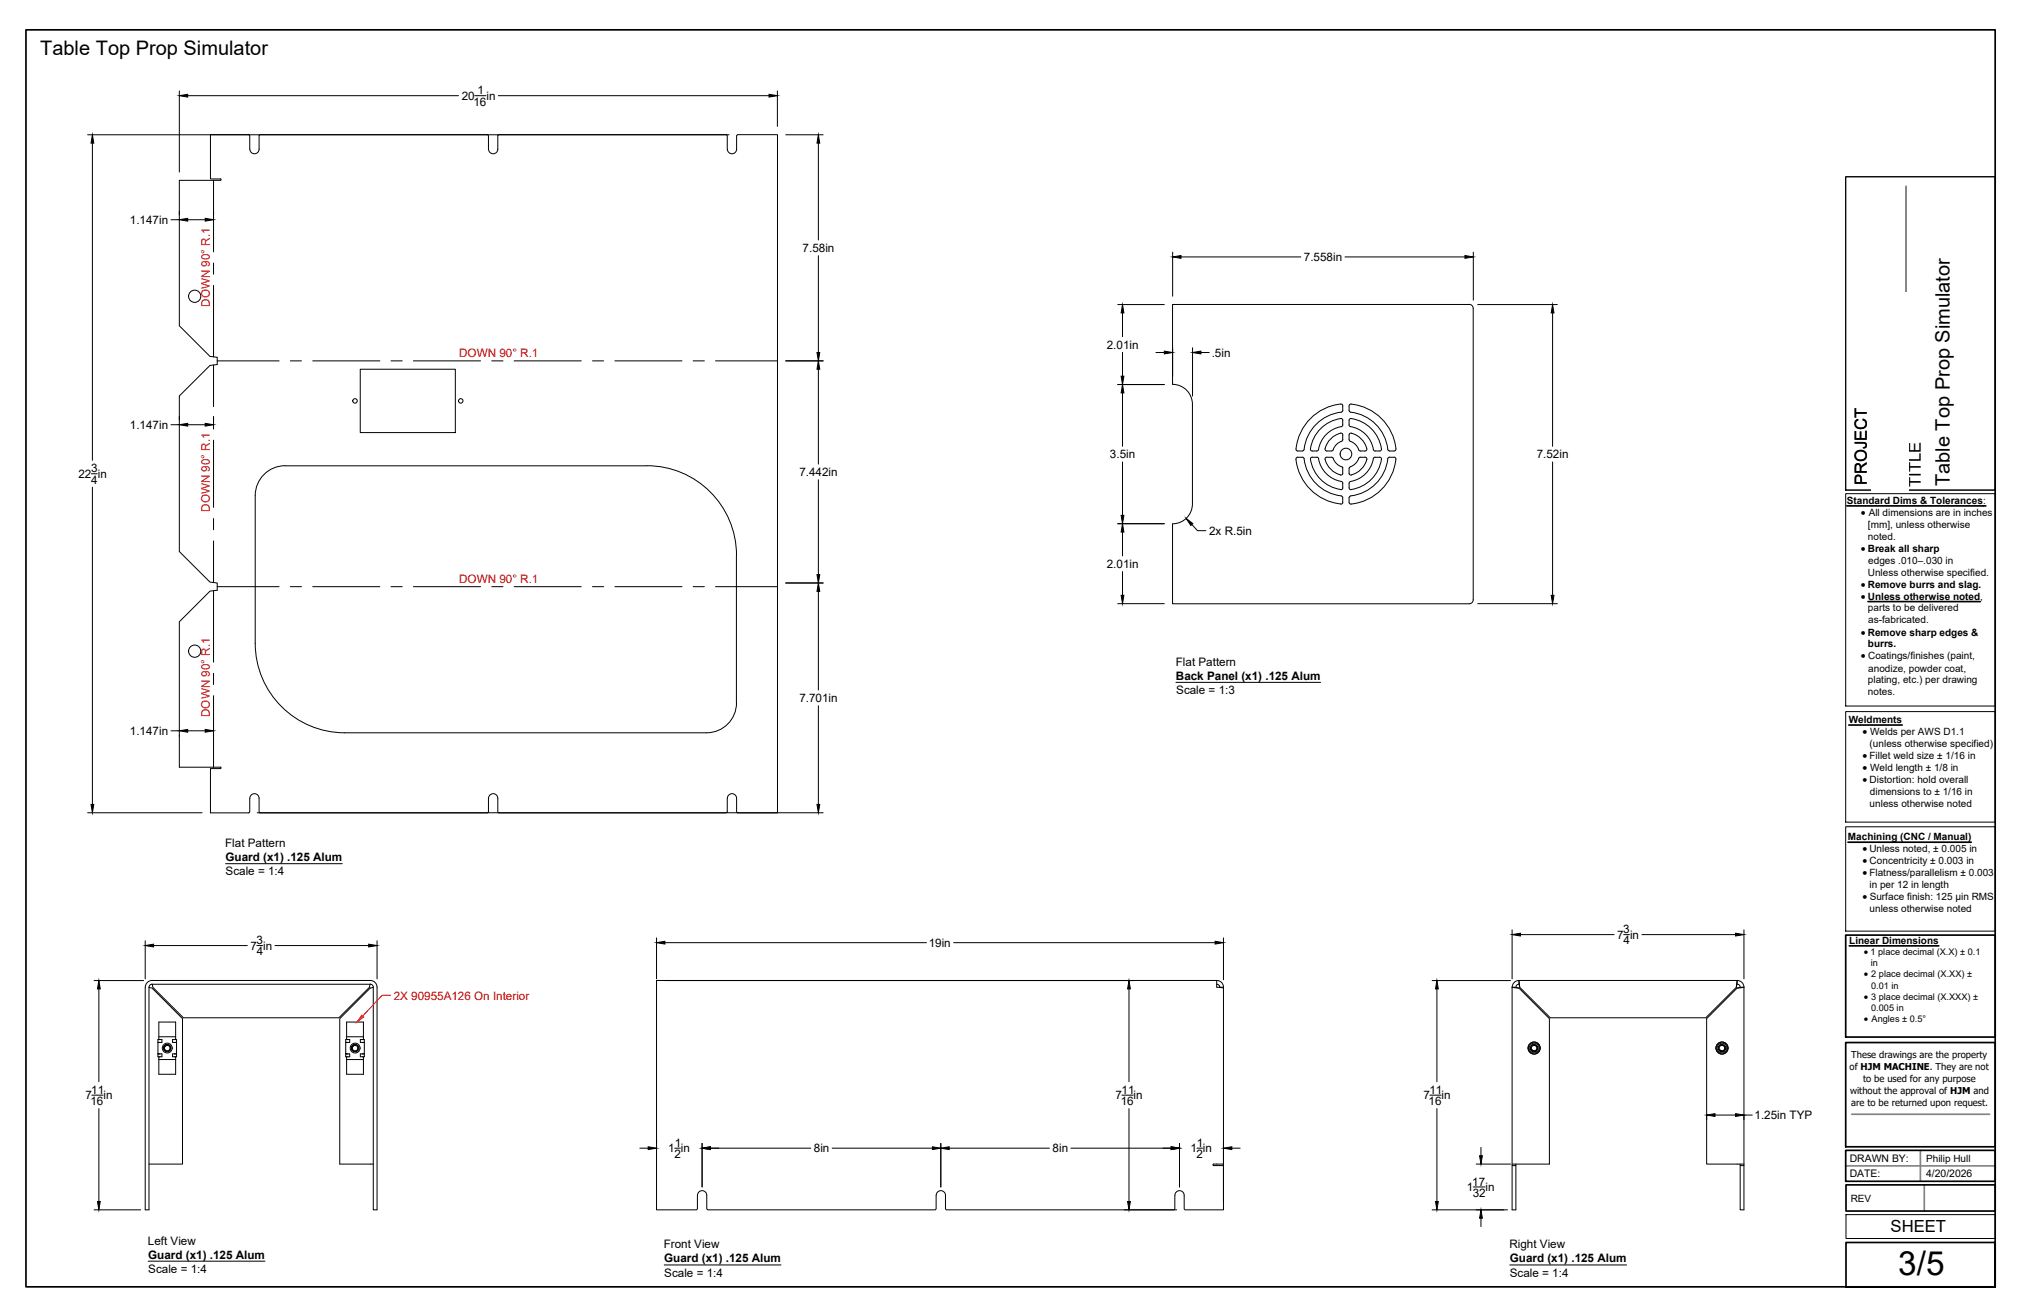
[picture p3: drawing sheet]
<svg xmlns="http://www.w3.org/2000/svg" width="432mm" height="279mm" viewBox="0 0 432 279" stroke-linecap="round" stroke-linejoin="round" font-family="sans-serif">
<!-- layer: Visible -->
<g fill="none" stroke="#000" stroke-width=".21">
<path d="M46.9 38.1h-2.1v-9.4h8.2l.1 .2v2.9a.99 .99 0 0 0 1 .9 .99 .99 0 0 0 1-1v-2.8l.2-.2h48.5l.1 .2v2.9a.99 .99 0 0 0 1 .9 .99 .99 0 0 0 1-1v-2.8l.3-.2h48.4l.2 .2v2.9a.99 .99 0 0 0 1 .9 .99 .99 0 0 0 1-1v-2.8l.2-.2h8.5v144.3h-8.5l-.2-.2v-2.9a.98 .98 0 0 0-1-1 .98 .98 0 0 0-1 1v2.9l-.2 .2h-48.4l-.3-.2v-2.9a.98 .98 0 0 0-.9-1 .98 .98 0 0 0-1 1l-.1 2.9-.1 .2h-48.5l-.2-.2v-2.9a.98 .98 0 0 0-.9-1 .98 .98 0 0 0-1 1l-.1 2.9-.1 .2h-8.2v-9.4h2.1l.2-.2-.2-.2M46.9 38.1l.2 .1-.2 .2h-8.7v30.9l6.5 6.5 1.5 .2v1.6l-1.5 .2-6.5 6.5v33.1l6.5 6.5 1.5 .2v1.5l-1.5 .2-6.5 6.5v31h8.7M76.7 78.6h20.2v13.5h-20.2zM312.7 64.8h-63.2v17M312.7 64.8a.85 .85 0 0 1 .8 .8v62a.85 .85 0 0 1-.8 .9h-63.2v-17a4.2 4.2 0 0 0 4.3-4.3v-21.2a4.2 4.2 0 0 0-4.3-4.2M275.8 97.7a10.5 10.5 0 0 0 9.8 9.5l.2-.3-.1-1.2-.3-.2M276.2 97.3h.9M276.2 97.3l-.3 .1-.1 .3M277.1 97.3l.4 .2a9.1 9.1 0 0 0 7.9 8M279.3 97.3h.9M279.3 97.3l-.3 .1a7.3 7.3 0 0 0 6.3 6.8M280.2 97.3l.4 .3"/>
<path d="M280.6 97.6a6.1 6.1 0 0 0 5 4.9l.2 .3-.1 1.2-.4 .2M282 97.8a4.6 4.6 0 0 0 3.3 3.3M282.4 97.3h1M282.4 97.3l-.3 .1-.1 .4M283.4 97.3h.1a3.7 3.7 0 0 0 2.2 2.1v1.5l-.4 .2M285.3 92.2l.4 .2v1.3a4 4 0 0 0-2.2 2.2h-1.3l-.2-.4M285.3 92.2a4.6 4.6 0 0 0-3.3 3.3M285.5 90.8a5.9 5.9 0 0 0-4.9 4.8M285.7 90.4l.1-1-.2-.3a7.1 7.1 0 0 0-6.6 6.7l1.2 .2 .4-.4M285.7 86.4v.9M285.8 86.4l-.3-.4a10.6 10.6 0 0 0-9.7 9.7l.4 .3h.9l.4-.2a9.2 9.2 0 0 1 8.1-8.2l.2-.3M285.8 90.4l-.4 .4"/>
<path d="M287.1 86.4l.1-.3a10.4 10.4 0 0 1 9.9 9.6l-.4 .3h-1l-.3-.2a9.2 9.2 0 0 0-8.1-8.2l-.2-.3M287.1 90.4l.1-1.3a7.1 7.1 0 0 1 6.7 6.7l-.3 .2M287.1 86.4v.9M287.1 90.4l.3 .4M287.4 90.8a5.9 5.9 0 0 1 4.9 4.8M287.6 92.2a4.6 4.6 0 0 1 3.3 3.3M287.6 92.2l-.5 .2v1.3a4 4 0 0 1 2.2 2.2h1.4l.2-.4M289.5 97.3h1M289.5 97.3h-.2a4.2 4.2 0 0 1-2.2 2.2v1.4l.5 .2M290.5 97.3l.3 .1 .1 .4M290.9 97.8a4.6 4.6 0 0 1-3.3 3.3M292.3 95.6l.2 .3 1.1 .1"/>
<path d="M292.3 97.6a6.1 6.1 0 0 1-5 4.9l-.2 .3v1l.1 .3 .4 .1M292.6 97.3h1M292.6 97.3l-.3 .3M293.6 97.3l.3 .1a7.3 7.3 0 0 1-6.4 6.8M295.7 97.3h1M295.7 97.3l-.3 .2a9.1 9.1 0 0 1-8 8M296.7 97.3l.3 .1 .1 .3M297.1 97.7a10.4 10.4 0 0 1-9.9 9.5l-.1-1.3 .4-.4M156.7 149.6a6.4 6.4 0 0 1-6.3 6.3h-77a19.1 19.1 0 0 1-19.1-19v-31.4a6.4 6.4 0 0 1 6.4-6.4h77a19 19 0 0 1 19 19.1v31.4M30.9 210.1v47.4h.8v-47.4l.6 .1 6.5 6.6v30.9h-7.1M30.9 210.1a1.43 1.43 0 0 1 1.5-1.5h46.4a1.43 1.43 0 0 1 1.4 1.5M32.3 209.4h46.5l-.2 .7-6.5 6.5h-33.1l-6.5-6.5z"/>
<path d="M32.4 209.4a.64 .64 0 0 0-.7 .7M78.8 209.4a.64 .64 0 0 1 .6 .7M80.2 210.1v47.4h-.8v-47.4l-.6 .1-6.5 6.6v30.9h7.1M258.9 208.6l.6 .1 .4 .4 .4 .4 .1 .6M258.9 209.4a.59 .59 0 0 1 .7 .7h.8v37.6h-2.1M259.6 210.1h.1M260.4 210.2l-1.5-.1v-1.5h-119.2v48.9h8.5l.2-.2v-2.9a.99 .99 0 0 1 1-1 .99 .99 0 0 1 1 .9v3l.2 .2h48.4l.2-.2v-2.9M321.8 210.1v47.4h.8v-9.5M321.8 210.1l1.4 .1M321.8 210.1l1.4 .1 6.5 6.6v30.9h-7.9M323.2 208.6l.2 1.5M323.2 208.6a1.43 1.43 0 0 0-1.4 1.5"/>
<path d="M323.2 209.4a.64 .64 0 0 0-.6 .7M369.7 209.4a.64 .64 0 0 1 .6 .7M371.1 210.1v47.4h-.8v-9.8M371.1 210.1l-1.4 .1-6.5 6.6v30.9h7.9M371.1 210.1l-1.4 .1M371.1 210.1a1.43 1.43 0 0 0-1.4-1.5l-.2 1.5-6.5 6.5h-33.1l-6.5-6.5-.2-1.5h46.5l-.2 1.5M33.6 221.8h.1M33.6 224.3h.1M33.6 221.2h.9v.6h-.9zM33.6 224.3h.9v.6h-.9zM33.8 225.5h3.6M33.8 220.6h3.6"/>
<path d="M33.9 224.9l-.1 .6M34 221.8h-.4v2.5h.4M34.8 223a.79 .79 0 0 1 1.1-.7 .79 .79 0 0 1 .3 1.2 .79 .79 0 0 1-1.2 0M34.8 223l.2 .5M35.3 222.5l.6 .1 .3 .6-.3 .4h-.5l-.3-.3-.1-.4 .2 .6 .3 .2 .5-.2 .3-.6-.4-.5h-.7l-.4 .6M35.3 222.5l-.4 .5 .1 .6M35.3 222.5l-.3 .4M36.7 221.2h.9v.6h-.9zM36.7 224.3h.9v.6h-.9zM37.2 221.8h.4v2.5h-.4M37.3 224.9l.1 3.7h-3.6v-3.1M37.4 220.6v-3.1h-3.6l.1 3.7"/>
<path d="M37.4 220.6l-.1 .6M73.6 221.8h.1M73.6 224.3h.1M73.6 221.2h.8v.6h-.8zM73.6 224.3h.8v.6h-.8zM73.8 225.5h3.5M73.8 220.6h3.5M73.9 224.9l-.1 .6M74 221.8h-.4v2.5h.4M74.8 223l.2-.5 .5-.2 .4 .1 .3 .4-.1 .6-.6 .3-.5-.3v-.5l.1 .5 .4 .2 .5-.2 .1-.5-.4-.4-.6 .2-.3 .4 .2 .5M75.3 222.5l-.3 .4M76.7 221.2h.8v.6h-.8z"/>
<path d="M76.7 224.3h.8v.6h-.8zM77.2 221.8h.3v2.5h-.3M77.2 224.9l.1 3.7h-3.5v-3.1M77.3 220.6v-3.1h-3.5l.1 3.7M77.3 220.6l-.1 .6M326 223.4l.4 .2M326.4 223.6l.5-.1 .2-.4-.1-.5-.4-.2-.6 .1-.3 .5 .2 .6 .6 .2M327 223.6l-.6 .1-.5-.4 .1-.6 .3-.2 .5 .1 .3 .3-.2 .5-.5 .2M366 223.4l.4 .2M366.4 223.6h.4l.3-.5-.1-.5-.5-.2-.5 .1-.3 .4 .2 .7 .6 .2M367 223.6l-.6 .1-.4-.3-.1-.5 .4-.4 .5 .1 .2 .3-.2 .6-.4 .1M199.2 254.3a.98 .98 0 0 1 1-.9 .98 .98 0 0 1 1 .9v3l.2 .2h48.4l.2-.2v-2.9"/>
<path d="M258.3 248h2.1v9.5h-8.2l-.2-.2v-2.9a.98 .98 0 0 0-1-1 .98 .98 0 0 0-1 .9M258.3 247.7l-.2 .2 .2 .1M322.6 247.7v.3h-.8M370.3 248h.8"/>
<circle cx="41.4" cy="63" r="1.3"/>
<circle cx="75.6" cy="85.3" r=".48"/>
<circle cx="98.1" cy="85.3" r=".48"/>
<circle cx="286.4" cy="96.6" r="1.24"/>
<circle cx="41.4" cy="138.6" r="1.3"/>
<circle cx="35.6" cy="223" r="1.05"/>
<circle cx="75.6" cy="223" r="1.05"/>
<circle cx="75.6" cy="223" r=".79"/>
<circle cx="326.5" cy="223" r="1.26"/>
<circle cx="326.5" cy="223" r="1.05"/>
<circle cx="326.5" cy="223" r=".79"/>
<circle cx="326.5" cy="223" r="1.3"/>
<circle cx="366.5" cy="223" r="1.26"/>
<circle cx="366.5" cy="223" r="1.05"/>
<circle cx="366.5" cy="223" r=".79"/>
<circle cx="366.5" cy="223" r="1.3"/>
</g>
<!-- layer: Bend Center -->
<g fill="none" stroke="#000" stroke-width=".21">
<path d="M45.4 38.4v15.2M45.4 56v2.4M45.4 60.7v15.2M45.4 77.7v8.8M46.2 76.8h13.2M61.8 76.8h2.4M66.5 76.8h14.3M83.2 76.8h2.4M88 76.8h14.3M104.6 76.8h2.4M109.4 76.8h14.3M126.1 76.8h2.4"/>
<path d="M130.9 76.8h14.2M147.5 76.8h2.4M152.3 76.8h13.2M45.4 88.9v2.4M45.4 93.7v14.3M45.4 110.3v2.4M45.4 115.1v8.9M45.4 125.7v15.2M46.2 124.8h13.2M61.8 124.8h2.4M66.5 124.8h14.3M83.2 124.8h2.4"/>
<path d="M88 124.8h14.3M104.6 124.8h2.4M109.4 124.8h14.3M126.1 124.8h2.4M130.9 124.8h14.2M147.5 124.8h2.4M152.3 124.8h13.2M45.4 143.3v2.4M45.4 148v15.3"/>
</g>
<!-- layer: Titleblock -->
<path d="M405.6 39.7v64.6M394.1 237.1h29.3M392.8 248.1h31.8M408.7 244.8v6.6M409.5 252.1v5.6" fill="none" stroke="#848484" stroke-width=".36"/>
<path d="M5.5 6.4h419.1v267.4v-9.4h-31.7v9.4h31.7h-419.1zM393 107.7h29.6M397.5 128h23.9M393.4 154.3h11.4M393.3 179.2h26.2M392.8 199h31.8v21.7h-31.8zM393.6 201.3h19M392.8 221.8h31.8v22.2h-31.8zM392.8 244.8h31.8v6.6h-31.8zM392.9 252.1h31.7v5.6h-31.7z" fill="none" stroke="#000" stroke-width=".36"/>
<path d="M392.8 37.6h31.8v66.7h-31.8zM392.8 105.1h31.8v45.1h-31.8zM392.8 151.4h31.8v23.5h-31.8zM392.8 175.9h31.8v22.2h-31.8zM392.9 258.5h31.7v5h-31.7z" fill="none" stroke="#000" stroke-width=".21"/>
<!-- layer: FD_Dimensions -->
<g fill="none" stroke="#000" stroke-width=".21">
<path d="M38.2 19.3v17.3M165.4 19.3v7.6M18.6 28.7h136.6M19.7 30.5v67.5M39.9 20.4h57.7M101 20.4h2.4M106 20.4h57.7M167.2 28.7h8M174.2 30.5v20.6M36.4 46.8h1.8M38.2 45v.7M39.9 46.8h3.8"/>
<path d="M45.4 45v.7M174.2 54.4v20.6M249.6 53.7v9.3M251.3 54.7h25.5M286.2 54.7h25.6M313.5 53.7v10.2M167.2 76.8h8M174.2 78.6v20.2M237.9 64.8h9.9M238.9 66.6v5M238.9 75v5.1M246 75h1.8"/>
<path d="M249.6 74v6.1M253.8 74v10.3M255.6 75h1.7M314.5 64.8h16.9M330.4 66.6v28.4M36.4 90.4h1.8M38.2 88.6v.8M39.9 90.4h3.8M45.4 88.6v.8M237.9 81.8h9.9M238.9 83.6v11.4M238.9 98.3v11.4"/>
<path d="M330.4 98.3v28.4M19.5 100.8h1.2M19.7 103.7v67.5M174.2 102.1v20.2M237.9 111.4h9.9M238.9 113.2v5.1M253.6 111.6l1.2 1.3h1.8M167.2 124.1h8M174.2 125.8v21M237.9 128.5h9.9M238.9 121.6v5.1M314.5 128.5h16.9"/>
<path d="M36.4 155.5h1.8M38.2 156.5v.2M39.9 155.5h3.8M45.4 156.5v.2M174.2 150.2v21M18.6 173h24.4M54.7 173h120.5M139.7 199.6v8.7M260.4 199.6v8.9M321.8 197.9v10.4M323.6 198.9h19.9M345.5 198.9h1.3"/>
<path d="M349.4 198.9h20M371.1 197.9v10.4M20 208.7h10.6M21 210.4v19.8M30.9 200.2v8.1M32.7 201.2h19.9M54.7 201.2h1.2M58.5 201.2h20M80.2 200.2v8.1M141.5 200.6h55.7M141.5 208.7h99.8M202.9 200.6h55.7"/>
<path d="M240.3 210.4v19.8M304.8 208.7h16.7M305.8 210.4v19.8M19.5 233h2.4M21 235.9v19.8M238.8 233h2.4M240.3 235.9v19.8M304.3 233h2.4M305.8 235.9v19.8M363.2 237.3v1M365 237.3h4.4M372.9 237.3h-1.8v1"/>
<path d="M20 257.5h9.9M136.2 244.3h1.7M139.7 242.5v.8M143.6 244.3h1.2M149.4 243.3v9.3M151.2 244.3h21.4M177.1 244.3h21.3M200.2 243.3v9.3M202 244.3h21.3M227.9 244.3h21.3M239.2 257.5h11.2M251 243.3v9.3"/>
<path d="M254.7 244.3h1.2M260.4 243.3v12.4M262.1 244.3h1.8M304.8 257.5h16M313.5 252.6h2.5M314.2 247.7h7.3M315.2 244.2v1.7M315.2 259.2v1.8"/>
</g>
<g fill="#000" stroke="#000" stroke-width=".21">
<path d="M19.7 28.7l.3 1.8h-.6zM38.2 20.4l1.7-.3v.6zM163.7 20.1l1.7 .3-1.7 .3zM174.2 28.7l.3 1.8h-.6zM38.2 46.8l1.7-.3v.6zM43.7 46.5l1.7 .3-1.7 .3zM249.6 54.7l1.7-.3v.6zM311.8 54.4l1.7 .3-1.7 .3zM173.9 75h.6l-.3 1.8zM174.2 76.8l.3 1.8h-.6zM238.9 64.8l.3 1.8h-.6zM247.8 74.7l1.8 .3-1.8 .3z"/>
<path d="M253.8 75l1.8-.3v.6zM330.4 64.8l.3 1.8h-.6zM38.2 90.4l1.7-.3v.6zM43.7 90.1l1.7 .3-1.7 .3zM238.9 81.8l.3 1.8h-.6zM238.6 80.1h.6l-.3 1.7zM238.6 109.7h.6l-.3 1.7zM238.9 111.4l.3 1.8h-.6zM252.4 110.3l1.5 1.1-.5 .4zM173.9 122.3h.6l-.3 1.8zM174.2 124.1l.3 1.7h-.6zM238.6 126.7h.6l-.3 1.8z"/>
<path d="M330.1 126.7h.6l-.3 1.8zM38.2 155.5l1.7-.3v.6zM43.7 155.2l1.7 .3-1.7 .3zM19.4 171.2h.6l-.3 1.8zM173.9 171.2h.6l-.3 1.8zM321.8 198.9l1.8-.3v.6zM369.4 198.6l1.7 .3-1.7 .3zM21 208.7l.3 1.7h-.6zM30.9 201.2l1.8-.3v.6zM78.5 200.9l1.7 .3-1.7 .3zM139.7 200.6l1.8-.3v.6zM240.3 208.7l.3 1.7h-.6z"/>
<path d="M258.6 200.3l1.8 .3-1.8 .3zM305.8 208.7l.3 1.7h-.6zM363.2 237.3l1.8-.3v.6zM369.4 237l1.7 .3-1.7 .3zM20.7 255.7h.6l-.3 1.8zM137.9 244l1.8 .3-1.8 .3zM149.4 244.3l1.8-.3v.6zM198.4 244l1.8 .3-1.8 .3zM200.2 244.3l1.8-.3v.6zM240 255.7h.6l-.3 1.8zM249.2 244l1.8 .3-1.8 .3zM260.4 244.3l1.7-.3v.6z"/>
<path d="M305.5 255.7h.6l-.3 1.8zM314.9 245.9h.6l-.3 1.8zM315.2 257.5l.3 1.7h-.6z"/>
</g>
<!-- layer: Notes -->
<path d="M250.3 145.2h30.8M48 183.8h24.8M31.5 268.4h24.9M141.4 269.2h24.8M321.3 269.2h24.9" fill="none" stroke="#000" stroke-width=".21"/>
<!-- layer: Leaders -->
<path d="M77 216l.4 .4-1.4 1.1z" fill="#f00" stroke="#f00" stroke-width=".21"/>
<path d="M83.1 211.8h-1.8l-4.1 4.4" fill="none" stroke="#f00" stroke-width=".21"/>
<g fill="#fff" stroke="#fff" stroke-width=".35">
<path d="M399.4 63.2h5.3v40.3h-5.3z"/>
<path d="M399.4 73.6h5.3v29.9h-5.3z"/>
<path d="M399.4 63.2h5.3v8.9h-5.3z"/>
</g>
<path d="M398.3 62.1h7.9v42.3h-7.9z" fill="#fff"/>
<text font-size="7.1" x="404" y="271.4">3/5</text>
<g font-size="4.3">
<text x="8.6" y="11.7">Table Top Prop Simulator</text>
<text x="415" y="103.4" transform="rotate(-90 415 103.4)">Table Top Prop Simulator</text>
</g>
<g font-size="3.5">
<text x="397.3" y="103.3" transform="rotate(-90 397.3 103.3)">PROJECT</text>
<text x="408.7" y="103.6" transform="rotate(-90 408.7 103.6)">TITLE</text>
<text x="402.3" y="262.1">SHEET</text>
</g>
<g font-size="2.5">
<text x="98.3" y="21.3">20</text>
<text x="100.8" y="22.5">16</text>
<text x="101.6" y="20.1">1</text>
<text x="103.5" y="21.3">in</text>
<text x="27.6" y="47.6">1.147in</text>
<text x="170.8" y="53.6">7.58in</text>
<text x="277.5" y="55.6">7.558in</text>
<text x="235.5" y="74.2">2.01in</text>
<text x="257.9" y="75.9">.5in</text>
<text x="27.6" y="91.3">1.147in</text>
<text x="16.7" y="101.7">22 in</text>
<text x="19.4" y="100.5">3</text>
<text x="170.1" y="101.3">7.442in</text>
<text x="236.2" y="97.5">3.5in</text>
<text x="327" y="97.5">7.52in</text>
<text x="19.4" y="102.9">4</text>
<text x="257.3" y="113.8">2x R.5in</text>
<text x="235.5" y="120.8">2.01in</text>
<text x="250.2" y="141.7">Flat Pattern</text>
<text x="170.1" y="149.4">7.701in</text>
<text x="250.3" y="144.7">Back Panel (x1) .125 Alum</text>
<text x="250.3" y="147.7">Scale = 1:3</text>
<text x="27.6" y="156.4">1.147in</text>
<text x="47.9" y="180.3">Flat Pattern</text>
<text x="48" y="183.3">Guard (x1) .125 Alum</text>
<text x="48" y="186.3">Scale = 1:4</text>
<text x="53.3" y="202.1">7 in</text>
<text x="54.6" y="200.9">3</text>
<text x="54.6" y="203.3">4</text>
<text x="197.7" y="201.5">19in</text>
<text x="344.2" y="199.8">7 in</text>
<text x="345.5" y="198.6">3</text>
<text x="345.5" y="201">4</text>
<text x="18.2" y="233.9">7</text>
<text x="19.4" y="232.7">11</text>
<text x="22" y="233.9">in</text>
<text x="237.4" y="233.9">7</text>
<text x="238.7" y="232.7">11</text>
<text x="241.3" y="233.9">in</text>
<text x="302.9" y="233.9">7</text>
<text x="304.2" y="232.7">11</text>
<text x="306.8" y="233.9">in</text>
<text x="19.3" y="235.2">16</text>
<text x="238.5" y="235.2">16</text>
<text x="304" y="235.2">16</text>
<text x="373.4" y="238.2">1.25in TYP</text>
<text x="142.2" y="245.2">1 in</text>
<text x="143.6" y="244">1</text>
<text x="173.2" y="245.2">8in</text>
<text x="224" y="245.2">8in</text>
<text x="253.3" y="245.2">1 in</text>
<text x="254.7" y="244">1</text>
<text x="143.5" y="246.4">2</text>
<text x="254.7" y="246.4">2</text>
<text x="312.1" y="253.5">1</text>
<text x="313.3" y="252.3">17</text>
<text x="313.4" y="254.7">32</text>
<text x="316.2" y="253.5">in</text>
<text x="31.5" y="264.9">Left View</text>
<text x="31.5" y="267.8">Guard (x1) .125 Alum</text>
<text x="141.3" y="265.7">Front View</text>
<text x="141.4" y="268.6">Guard (x1) .125 Alum</text>
<text x="321.2" y="265.7">Right View</text>
<text x="321.3" y="268.6">Guard (x1) .125 Alum</text>
<text x="31.6" y="270.8">Scale = 1:4</text>
<text x="141.4" y="271.7">Scale = 1:4</text>
<text x="321.3" y="271.7">Scale = 1:4</text>
</g>
<g font-size="2.5" fill="#f00">
<text x="44.7" y="65.3" transform="rotate(-90 44.7 65.3)">DOWN 90° R.1</text>
<text x="97.7" y="76">DOWN 90° R.1</text>
<text x="44.7" y="108.9" transform="rotate(-90 44.7 108.9)">DOWN 90° R.1</text>
<text x="97.7" y="124">DOWN 90° R.1</text>
<text x="44.7" y="152.6" transform="rotate(-90 44.7 152.6)">DOWN 90° R.1</text>
<text x="83.8" y="212.7">2X 90955A126 On Interior</text>
</g>
<g font-size="2.3">
<text x="396" y="109.8">· All dimensions are in inches</text>
<text x="396" y="140.3">· Coatings/finishes (paint,</text>
<text x="396.4" y="156.4">· Welds per AWS D1.1</text>
<text x="396.4" y="161.5">· Fillet weld size ± 1/16 in</text>
<text x="396.4" y="164.1">· Weld length ± 1/8 in</text>
<text x="396.4" y="166.6">· Distortion: hold overall</text>
<text x="396.4" y="181.3">· Unless noted, ± 0.005 in</text>
<text x="396.4" y="183.9">· Concentricity ± 0.003 in</text>
<text x="396.4" y="186.4">· Flatness/parallelism ± 0.003</text>
<text x="396.4" y="191.6">· Surface finish: 125 µin RMS</text>
</g>
<g font-size="2.2">
<text x="396" y="117.4">· Break all sharp</text>
<text x="396" y="125">· Remove burrs and slag.</text>
<text x="396" y="127.6">· Unless otherwise noted,</text>
<text x="396" y="135.2">· Remove sharp edges &amp;</text>
<text x="393.7" y="250.5">DATE:</text>
<text x="393.7" y="247.2">DRAWN BY:</text>
<text x="409.9" y="250.5">4/20/2026</text>
</g>
<g font-size="2.1">
<text x="393" y="107.2">Standard Dims &amp; Tolerances:</text>
<text x="397.5" y="112.3">[mm], unless otherwise</text>
<text x="397.5" y="114.9">noted.</text>
<text x="397.6" y="119.9">edges .010–.030 in</text>
<text x="397.5" y="122.5">Unless otherwise specified.</text>
<text x="397.5" y="130.1">parts to be delivered</text>
<text x="397.5" y="137.8">burrs.</text>
<text x="397.6" y="132.7">as-fabricated.</text>
<text x="397.6" y="142.9">anodize, powder coat,</text>
<text x="397.5" y="145.4">plating, etc.) per drawing</text>
<text x="397.5" y="148">notes.</text>
<text x="393.4" y="153.8">Weldments</text>
<text x="397.9" y="159">(unless otherwise specified)</text>
<text x="397.9" y="171.7">unless otherwise noted</text>
<text x="398" y="169.2">dimensions to ± 1/16 in</text>
<text x="393.3" y="178.8">Machining (CNC / Manual)</text>
<text x="397.8" y="189">in per 12 in length</text>
<text x="397.9" y="194.1">unless otherwise noted</text>
<text x="393.6" y="200.8">Linear Dimensions</text>
<text x="396.7" y="203.2">· 1 place decimal (X.X) ± 0.1</text>
<text x="396.7" y="208">· 2 place decimal (X.XX) ±</text>
<text x="396.7" y="212.8">· 3 place decimal (X.XXX) ±</text>
<text x="396.7" y="217.6">· Angles ± 0.5°</text>
<text x="409.9" y="247.2">Philip Hull</text>
<text x="393.9" y="255.7">REV</text>
</g>
<g font-size="2">
<text x="398.2" y="205.6">in</text>
<text x="398.2" y="210.4">0.01 in</text>
<text x="398.2" y="215.2">0.005 in</text>
<text x="393.6" y="227.7">of HJM MACHINE. They are not</text>
<text x="394" y="225.2">These drawings are the property</text>
<text x="393.7" y="232.8">without the approval of HJM and</text>
<text x="396.5" y="230.3">to be used for any purpose</text>
<text x="393.9" y="235.3">are to be returned upon request.</text>
</g>
</svg>
